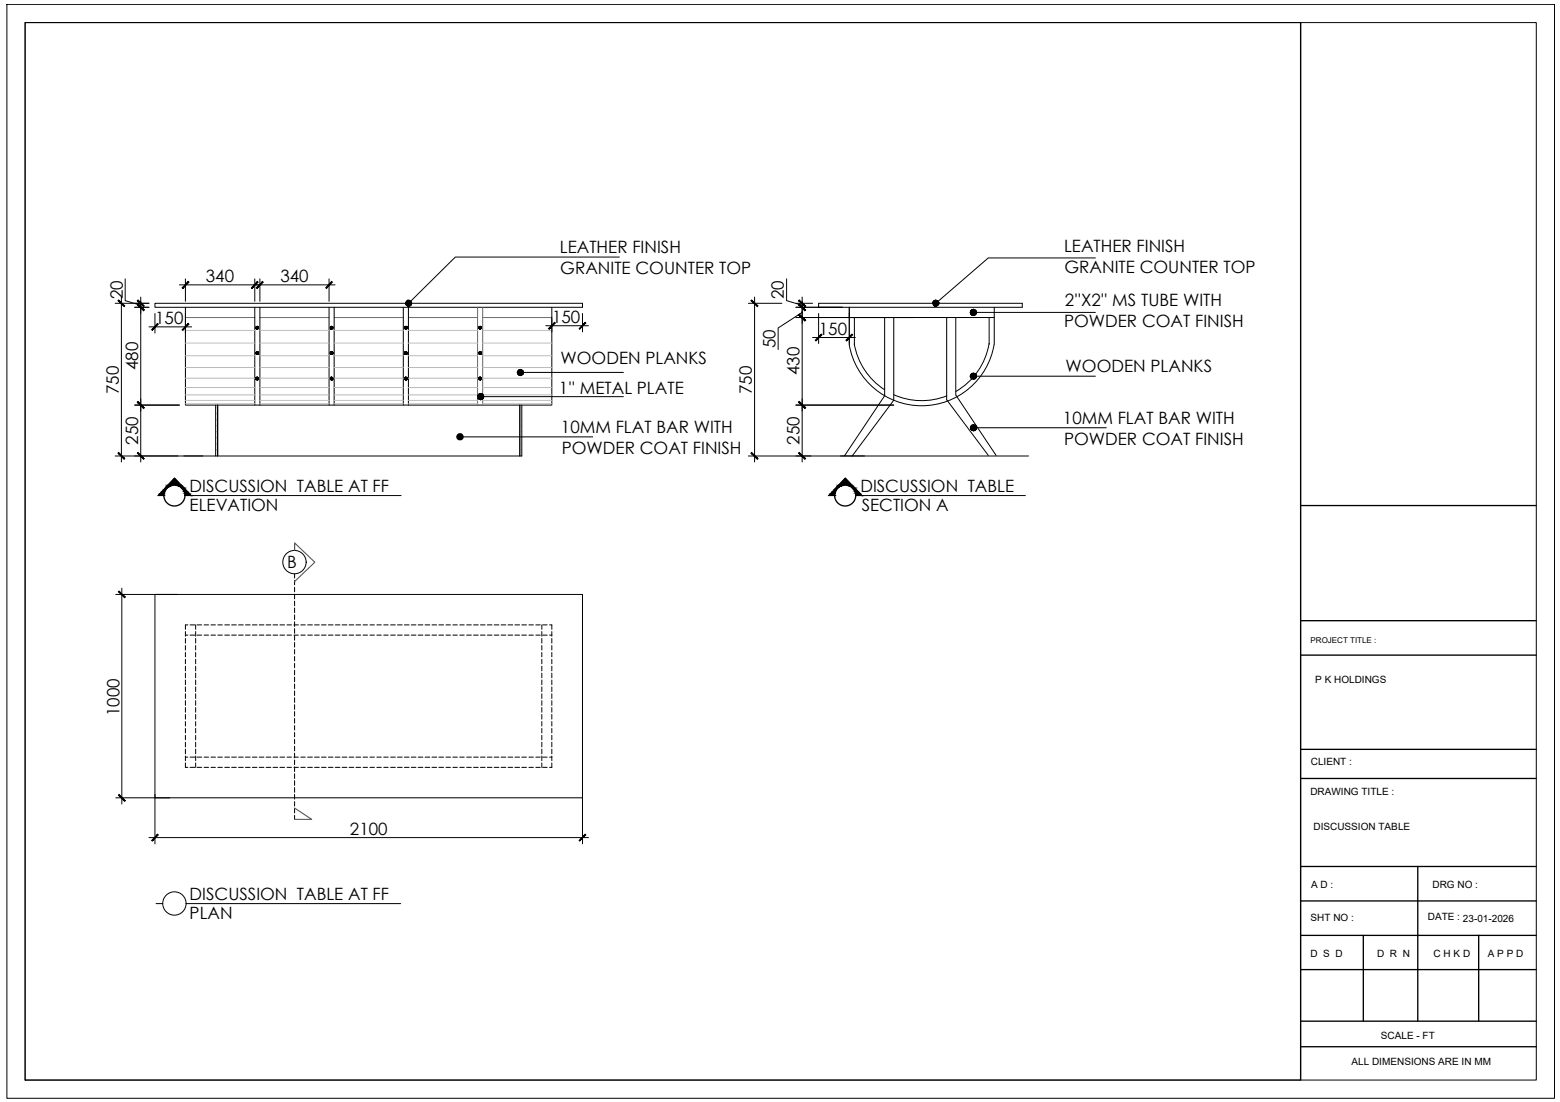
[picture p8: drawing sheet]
<svg xmlns="http://www.w3.org/2000/svg" width="297mm" height="210mm" viewBox="0 0 297 210" stroke-linecap="round" stroke-linejoin="round" font-family="sans-serif">
<g fill="none" stroke="#000" stroke-width=".19">
<path d="M29.5 57.8h81.4v.7h-81.4zM35.3 58.5v18.7h69.8v-18.7M48.5 58.5v18.7M49.5 58.5v18.7M62.7 58.5v18.7M63.6 58.5v18.7M76.8 58.5v18.7M77.8 58.5v18.7M155.9 57.8h38.7v.7h-38.7zM161.7 58.5v7.2M189.3 58.5v7.1a14 14 0 0 1-13.8 11.7 14 14 0 0 1-13.8-11.7M41.1 77.2v9.7"/>
<path d="M99 77.2v9.7M99.4 77.2v9.7h-64.4M161.5 60.5h27.8M162.7 65.5a13 13 0 0 0 5.7 8.7M162.7 60.5v5.2M168.4 60.5v14.9l-7.6 11.5M170.2 60.5v15.7l-7.9 10.7M170.2 75.2a13 13 0 0 0 10 .2M180.3 60.5v15.6l7.9 10.6M182 60.5v14.8M182 75.3l7.7 11.4M188.3 65.4a13 13 0 0 1-6.3 9.2"/>
<path d="M188.3 60.5v5.1M41.4 86.9v-9.7v9.7M160 86.9h35.8M29.5 113.2h81.4v38.8h-81.4zM35.8 119h-.5v.9M36.2 119h.9M37.3 119v.9M37.5 119h.9M38.9 119h.8M40.2 119h.8M41.5 119h.8M42.8 119h.9"/>
<path d="M44.1 119h.9M45.4 119h.9M46.7 119h.9M48 119h.9M49.4 119h.8M50.7 119h.9M52 119h.9M53.3 119h.9M54.7 119h.8M56 119h.8M56.1 109.3v.8M56.1 110.6v.8"/>
<path d="M56.1 111.9v.8M56.1 113.2v.9M56.1 114.5v.9M56.1 115.8v.9M56.1 117.1v.9M56.1 118.4v.9M56.1 119.7v.9M57.3 119h.8M58.6 119h.9M59.9 119h.9M61.2 119h.9M62.5 119h.9"/>
<path d="M63.8 119h.9M65.2 119h.8M66.5 119h.9M67.8 119h.9M69.1 119h.9M70.4 119h.9M71.8 119h.8M73.1 119h.8M74.4 119h.9M75.7 119h.9M77 119h.9M78.3 119h.9"/>
<path d="M79.6 119h.9M80.9 119h.9M82.3 119h.8M83.6 119h.9M84.9 119h.9M86.2 119h.9M87.5 119h.9M88.9 119h.8M90.2 119h.9M91.5 119h.9M92.8 119h.9M94.1 119h.9"/>
<path d="M95.4 119h.9M96.7 119h.9M98 119h.9M99.4 119h.8M100.7 119h.9M102 119h.9M103.2 119v.9M103.3 119h.9M104.6 119h.5v.9M35.3 120.3v.9M35.3 121.6v.9M35.3 123v.8"/>
<path d="M35.3 124.3v.8M35.3 125.6v.8M35.3 126.9v.9M35.3 128.2v.9M35.3 129.5v.9M35.3 130.8v.9M35.3 132.2v.8M35.3 133.5v.9M35.3 134.8v.9M35.3 136.1v.9M35.3 137.4v.9M35.3 138.8v.8"/>
<path d="M35.3 121h.5M36.2 121h.9M37.3 120.3v.9M37.3 121.6v.9M37.3 123v.8M37.3 124.3v.8M37.3 125.6v.8M37.3 126.9v.9M37.3 128.2v.9M37.3 129.5v.9M37.3 130.8v.9M37.3 132.2v.8"/>
<path d="M37.3 133.5v.9M37.3 134.8v.9M37.3 136.1v.9M37.3 137.4v.9M37.3 138.8v.8M37.5 121h.9M38.9 121h.8M40.2 121h.8M41.5 121h.8M42.8 121h.9M44.1 121h.9M45.4 121h.9"/>
<path d="M46.7 121h.9M48 121h.9M49.4 121h.8M50.7 121h.9M52 121h.9M53.3 121h.9M54.7 121h.8M56 121h.8M56.1 121.1v.8M56.1 122.4v.9M56.1 123.7v.9M56.1 125v.9"/>
<path d="M56.1 126.4v.8M56.1 127.7v.9M56.1 129v.9M56.1 130.3v.9M56.1 131.6v.9M56.1 132.9v.9M56.1 134.2v.9M56.1 135.5v.9M56.1 136.8v.9M56.1 138.2v.9M56.1 139.5v.9M57.3 121h.8"/>
<path d="M58.6 121h.9M59.9 121h.9M61.2 121h.9M62.5 121h.9M63.8 121h.9M65.2 121h.8M66.5 121h.9M67.8 121h.9M69.1 121h.9M70.4 121h.9M71.8 121h.8M73.1 121h.8"/>
<path d="M74.4 121h.9M75.7 121h.9M77 121h.9M78.3 121h.9M79.6 121h.9M80.9 121h.9M82.3 121h.8M83.6 121h.9M84.9 121h.9M86.2 121h.9M87.5 121h.9M88.9 121h.8"/>
<path d="M90.2 121h.9M91.5 121h.9M92.8 121h.9M94.1 121h.9M95.4 121h.9M96.7 121h.9M98 121h.9M99.4 121h.8M100.7 121h.9M102 121h.9M103.2 120.3v.9M103.2 121.6v.9"/>
<path d="M103.2 123v.8M103.2 124.3v.8M103.2 125.6v.8M103.2 126.9v.9M103.2 128.2v.9M103.2 129.5v.9M103.2 130.8v.9M103.2 132.2v.8M103.2 133.5v.9M103.2 134.8v.9M103.2 136.1v.9M103.2 137.4v.9"/>
<path d="M103.2 138.8v.8M103.3 121h.9M104.6 121h.5M105.1 120.3v.9M105.1 121.6v.9M105.1 123v.8M105.1 124.3v.8M105.1 125.6v.8M105.1 126.9v.9M105.1 128.2v.9M105.1 129.5v.9M105.1 130.8v.9"/>
<path d="M105.1 132.2v.8M105.1 133.5v.9M105.1 134.8v.9M105.1 136.1v.9M105.1 137.4v.9M105.1 138.8v.8M35.3 140.1v.8M35.3 141.4v.9M35.3 142.7v.9M35.3 144v.9M35.3 145.3v.9h.5M35.3 144.2h.5"/>
<path d="M36.2 146.2h.9M36.2 144.2h.9M37.3 140.1v.8M37.3 141.4v.9M37.3 142.7v.9M37.3 144v.9M37.3 145.3v.9M37.5 146.2h.9M37.5 144.2h.9M38.9 146.2h.8M38.9 144.2h.8M40.2 146.2h.8"/>
<path d="M40.2 144.2h.8M41.5 146.2h.8M41.5 144.2h.8M42.8 146.2h.9M42.8 144.2h.9M44.1 146.2h.9M44.1 144.2h.9M45.4 146.2h.9M45.4 144.2h.9M46.7 146.2h.9M46.7 144.2h.9M48 146.2h.9"/>
<path d="M48 144.2h.9M49.4 146.2h.8M49.4 144.2h.8M50.7 146.2h.9M50.7 144.2h.9M52 146.2h.9M52 144.2h.9M53.3 146.2h.9M53.3 144.2h.9M54.7 146.2h.8M54.7 144.2h.8M56 146.2h.8"/>
<path d="M56 144.2h.8M56.1 140.8v.9M56.1 142.1v.9M56.1 143.5v.8M56.1 144.8v.9M56.1 146.1v.9M56.1 147.4v.9M56.1 148.7v.9M56.1 150v.9M56.1 151.3v.9M56.1 152.7v.8M56.1 154v.8"/>
<path d="M56.1 155.3v.8M57.3 146.2h.8M57.3 144.2h.8M58.6 146.2h.9M58.6 144.2h.9M59.9 146.2h.9M59.9 144.2h.9M61.2 146.2h.9M61.2 144.2h.9M62.5 146.2h.9M62.5 144.2h.9M63.8 146.2h.9"/>
<path d="M63.8 144.2h.9M65.2 146.2h.8M65.2 144.2h.8M66.5 146.2h.9M66.5 144.2h.9M67.8 146.2h.9M67.8 144.2h.9M69.1 146.2h.9M69.1 144.2h.9M70.4 146.2h.9M70.4 144.2h.9M71.8 146.2h.8"/>
<path d="M71.8 144.2h.8M73.1 146.2h.8M73.1 144.2h.8M74.4 146.2h.9M74.4 144.2h.9M75.7 146.2h.9M75.7 144.2h.9M77 146.2h.9M77 144.2h.9M78.3 146.2h.9M78.3 144.2h.9M79.6 146.2h.9"/>
<path d="M79.6 144.2h.9M80.9 146.2h.9M80.9 144.2h.9M82.3 146.2h.8M82.3 144.2h.8M83.6 146.2h.9M83.6 144.2h.9M84.9 146.2h.9M84.9 144.2h.9M86.2 146.2h.9M86.2 144.2h.9M87.5 146.2h.9"/>
<path d="M87.5 144.2h.9M88.9 146.2h.8M88.9 144.2h.8M90.2 146.2h.9M90.2 144.2h.9M91.5 146.2h.9M91.5 144.2h.9M92.8 146.2h.9M92.8 144.2h.9M94.1 146.2h.9M94.1 144.2h.9M95.4 146.2h.9"/>
<path d="M95.4 144.2h.9M96.7 146.2h.9M96.7 144.2h.9M98 146.2h.9M98 144.2h.9M99.4 146.2h.8M99.4 144.2h.8M100.7 146.2h.9M100.7 144.2h.9M102 146.2h.9M102 144.2h.9M103.2 140.1v.8"/>
<path d="M103.2 141.4v.9M103.2 142.7v.9M103.2 144v.9M103.2 145.3v.9M103.3 146.2h.9M103.3 144.2h.9M104.6 144.2h.5M105.1 140.1v.8M105.1 141.4v.9M105.1 142.7v.9M105.1 144v.9M105.1 145.3v.9h-.5"/>
</g>
<!-- layer: CEILING -->
<path d="M90.9 58.5v18.7M91.9 58.5v18.7M35.3 60.5h13.2M49.5 60.5h13.2M63.6 60.5h13.2M77.8 60.5h13.1M91.9 60.5h13.2" fill="none" stroke="#6e6e6e" stroke-width=".19"/>
<!-- layer: Hatch-1 -->
<g fill="none" stroke="#000" stroke-width=".19">
<path d="M48.7 62.4l.3-.2zM48.7 72.2l.2 .1-.2-.1M48.7 72.1l.2 .2M48.7 72.1l.3 .2M48.7 67.3l.2 .2M48.7 67.3l.3 .2zM48.7 67.2l.3 .3M48.8 62.5l.3-.3zM48.8 62.5l.3-.3-.3 .4M48.8 72.2l.1 .1-.1-.1M48.8 72l.3 .3zM48.8 72l.3 .3"/>
<path d="M48.8 67.3l.1 .2-.1-.1M48.8 67.2l.3 .3-.3-.3M48.8 67.2l.3 .3M48.8 72.2l.1 .1M48.8 62.3l.1-.1-.1 .1M48.8 71.9l.3 .3M48.8 67.1l.4 .3-.4-.3 .3 .4M48.9 62.6l.3-.3-.3 .3M48.9 71.9l.3 .3-.3-.3M48.9 67.1l.3 .3-.3-.3M48.9 62.2l-.1 .1zM48.9 71.9l.3 .3"/>
<path d="M48.9 67l.3 .4M48.9 62.2l-.2 .1M48.9 71.9l.3 .3-.2-.3M48.9 67l.3 .3M49 62.6l.2-.2-.2 .2M49 67l.2 .3-.2-.3M49 62.2l-.3 .3M49 71.9l.2 .1M49.1 62.6l.1-.1zM49.1 67l.1 .2M49.1 71.9l.1 .1-.1-.1M49.1 71.9h.1"/>
<path d="M49.1 62.2l-.3 .4zM49.1 62.6h.1M49.1 67.1h.1M49.2 62.3l-.3 .3M49.2 62.4l-.3 .2M62.9 62.5l.4-.3-.4 .4M62.9 72.2l.1 .1M62.9 72.2l.2 .1M62.9 72.1l.3 .2-.3-.2M62.9 72l.3 .3M62.9 67.3l.2 .2M62.9 67.3l.3 .2"/>
<path d="M62.9 67.2l.3 .3-.3-.3M62.9 62.3l.1-.1-.1 .1M62.9 71.9l.4 .3M62.9 67.4l.1 .1M62.9 67.1l.3 .4M63 71.9l.4 .3M63 67.1l.3 .3zM63 67l.3 .4M63 72.3h.1M63 62.2l-.1 .1M63 62.6l.4-.3-.3 .3M63 71.9l.4 .3-.3-.3"/>
<path d="M63.1 62.2l-.2 .3 .3-.3M63.1 67l.3 .3-.4-.3M63.1 71.9l.3 .2-.2-.2M63.1 67l.3 .3M63.2 62.6l.2-.2-.2 .2M63.2 67l.2 .2M63.2 71.9l.1 .1M63.2 67l.2 .2-.2-.2M63.2 62.2l-.3 .3M63.2 71.9h.1M63.3 62.2l-.4 .4zM63.3 62.6h-.1"/>
<path d="M63.3 67.1h.1M63.3 62.5l-.1 .1 .2-.1M63.3 72.3l-.4-.4 .3 .4M63.3 67.4l-.3-.4 .4 .4M63.4 62.3l-.4 .3M63.4 62.4l-.3 .2M77 62.3l.2-.1-.2 .1M77 62.5l.4-.3-.4 .4M77 72.2l.2 .1M77 72.1l.3 .2-.3-.1M77 72.1l.3 .2M77 72l.3 .3z"/>
<path d="M77 72l.4 .3zM77 67.4l.2 .1M77 67.3l.3 .2-.3-.2M77 67.3l.3 .2zM77 67.2l.3 .3M77 67.2l.4 .3M77 67.1l.4 .4zM77.1 62.3h.1M77.1 62.6l.4-.3-.4 .3M77.1 71.9l.3 .4M77.1 67.4h.1M77.1 67.1l.3 .4"/>
<path d="M77.1 72l.3 .3M77.1 72.3h.1M77.1 71.9l.4 .4M77.1 67.1l.4 .3zM77.1 67l.4 .4M77.2 62.2l-.2 .1M77.2 71.9l.3 .3M77.2 67l.3 .3M77.3 62.2l-.3 .2zM77.3 62.6l.2-.2-.2 .2M77.3 71.9l.2 .3M77.3 67l.2 .3-.2-.3"/>
<path d="M77.3 62.2l-.3 .3M77.3 71.9l.2 .2-.2-.2M77.3 62.6l.2-.1-.1 .1M77.3 67l.2 .2M77.3 67l.2 .2-.2-.2M77.4 62.2l-.3 .4 .3-.4M77.4 71.9l.1 .1M77.4 67l.1 .1M77.4 62.6h.1M77.4 71.9h.1M77.4 67.1h.1M77.5 62.3l-.4 .3"/>
<path d="M77.5 62.4l-.3 .2M91.2 72.2l.2 .1M91.2 72.1l.2 .2M91.2 72.1l.3 .2M91.2 72l.3 .3-.3-.3M91.2 72l.3 .3M91.2 67.3l.1 .2M91.2 67.3l.2 .2M91.2 67.2l.3 .3M91.2 62.6l.4-.4-.4 .4M91.2 72.2l.1 .1M91.2 72l.4 .3-.4-.3"/>
<path d="M91.2 72l.4 .3M91.2 67.4l.1 .1-.1-.1M91.2 67.1l.4 .4zM91.2 67.1l.4 .4M91.2 67.4l.1 .1M91.3 72l.3 .3M91.3 71.9l.3 .3zM91.3 67.1l.3 .3zM91.3 67l.3 .4M91.3 62.2l-.1 .1M91.3 72.3l-.1-.1 .2 .1M91.3 67l.4 .4z"/>
<path d="M91.4 62.2l-.2 .1M91.4 62.6l.3-.3zM91.4 71.9l.3 .3zM91.4 67l.3 .3-.3-.3M91.4 62.2l-.2 .2 .2-.2M91.4 71.9l.3 .3-.3-.3 .3 .2-.3-.2 .3 .2-.3-.2 .3 .2-.3-.2 .3 .2-.3-.2 .3 .2-.3-.2 .3 .2-.2-.2 .1 .1M91.4 67.5l-.2-.3 .2 .3M91.4 67l.3 .3M91.4 62.6l.3-.2zM91.4 67l.3 .3zM91.5 62.2l-.3 .3M91.5 62.6l.2-.1z"/>
<path d="M91.5 67l.2 .2M91.5 67l.2 .2-.1-.2M91.6 62.2l-.4 .4M91.6 67.1h.1M91.6 62.3l-.3 .3M91.6 62.6h.1M91.7 62.3l-.4 .3 .4-.3M91.7 62.4l-.3 .2M91.7 72.2l-.4-.3 .4 .3M91.7 62.6h-.1"/>
<circle cx="49" cy="62.4" r=".23"/>
<circle cx="49" cy="67.2" r=".23"/>
<circle cx="49" cy="72.1" r=".23"/>
<circle cx="63.1" cy="62.4" r=".23"/>
<circle cx="63.1" cy="72.1" r=".23"/>
<circle cx="63.1" cy="67.2" r=".23"/>
<circle cx="77.3" cy="62.4" r=".23"/>
<circle cx="77.3" cy="67.2" r=".23"/>
<circle cx="77.3" cy="72.1" r=".23"/>
<circle cx="91.4" cy="72.1" r=".23"/>
<circle cx="91.4" cy="67.2" r=".23"/>
<circle cx="91.4" cy="62.4" r=".23"/>
</g>
<!-- layer: CEILING -->
<g fill="none" stroke="#bababa" stroke-width=".19">
<path d="M35.3 76.9h13.2M35.3 76.3h13.2M35.3 75.2h13.2M35.3 73.8h13.2M35.3 72h13.2M35.3 70h13.2M35.3 67.8h13.2M35.3 65.3h13.2M35.3 62.9h13.2M41.1 77.7h.3M41.1 78.8h.3M41.1 80h.3"/>
<path d="M49.5 76.9h13.2M49.5 76.3h13.2M49.5 75.2h13.2M49.5 73.8h13.2M49.5 72h13.2M49.5 70h13.2M49.5 67.8h13.2M49.5 65.3h13.2M49.5 62.9h13.2M63.6 76.9h13.2M63.6 76.3h13.2M63.6 75.2h13.2"/>
<path d="M63.6 73.8h13.2M63.6 72h13.2M63.6 70h13.2M63.6 67.8h13.2M63.6 65.3h13.2M63.6 62.9h13.2M77.8 76.9h13.1M77.8 76.3h13.1M77.8 75.2h13.1M77.8 73.8h13.1M77.8 72h13.1M77.8 70h13.1"/>
<path d="M77.8 67.8h13.1M77.8 65.3h13.1M77.8 62.9h13.1M91.9 76.9h13.2M91.9 76.3h13.2M91.9 75.2h13.2M91.9 73.8h13.2M91.9 72h13.2M91.9 70h13.2M91.9 67.8h13.2M91.9 65.3h13.2M91.9 62.9h13.2"/>
<path d="M99 77.7h.4M99 78.8h.4M99 80h.4M41.1 81.1h.3M41.1 82.2h.3M41.1 83.4h.3M41.1 84.5h.3M41.1 85.7h.3M99 81.1h.4M99 82.2h.4M99 83.4h.4M99 84.5h.4"/>
<path d="M99 85.7h.4"/>
</g>
<g fill="none" stroke="#000" stroke-width=".19">
<path d="M21.9 57.8h6.5M23.1 56.6v31.4M23.8 53.1v4.2l3 .9M25.7 58.5h2.7M26.8 56.6v31.4M29.5 59.7v3.7M34.2 54.3h29.6M35.3 53.1v4.3M35.3 59.7v3.7M48.5 53.1v4.3M49.5 53.1v4.3M62.7 53.1v4.3"/>
<path d="M110.9 59.7v3.5M142.5 57.8h6.4M143.7 56.6v31.4M149.8 53.1v4.2l2.9 .9M151.6 57.8h3.1M151.6 58.5h8.8M152.7 59.5l-4.5 3v4.1M152.7 56.6v31.4M155.9 59.7v5.7M161.7 59.7v5.7M25.7 77.2h8.5M28.4 62.3h8.1"/>
<path d="M103.9 62h8.2M105.1 60.6v2.6M151.6 77.2h18.6M151.6 60.5h22.3M154.7 64.3h8.2M21.9 86.9h16.7M142.5 86.9h22.1M22.1 113.2h11.7M23.2 112v41.1M22.1 152h10.2M28.4 159.5h83.7M29.5 151.3v9.4"/>
<path d="M110.9 149.8v10.9"/>
</g>
<!-- layer: 0 -->
<g fill="#000" stroke="#000" stroke-width=".19">
<path d="M22.5 57.3l1.1 1.1 .1-.1zM22.6 57.1l1.1 1.2-1.2-1z"/>
<path d="M26.2 57.3l1.2 1-1.1-1.2zM26.2 57.3l1.2 1-.1 .1z"/>
<path d="M26.2 58l1.1 1.2 .1-.2zM26.2 58l.1-.1 1.1 1.1z"/>
<path d="M26.2 58l1.1 1.2 .1-.2zM26.2 58l.1-.1 1.1 1.1z"/>
<path d="M35.9 53.6l-1.1 1.3 1.2-1.2zM35.9 53.6l-1.1 1.3-.1-.1z"/>
<path d="M49 53.6l-1.1 1.2 .1 .1zM49 53.6l.1 .1-1.1 1.2z"/>
<path d="M50 53.6l-1.1 1.3 1.2-1.2zM50 53.6l-1.1 1.3-.1-.1z"/>
<path d="M63.2 53.6l-1.2 1.2 .1 .1zM63.2 53.6l.1 .1-1.2 1.2z"/>
<path d="M77.4 58.2l.3 .1 .1-.5zM77.8 57.8l.2 .5h-.3zM77.8 57.8l.2 .5 .2-.1z"/>
<path d="M77.4 57.3l-.1 .3 .5 .2zM77.3 57.6l.5 .2-.5 .1zM77.3 57.9l.1 .3 .4-.4z"/>
<path d="M77.8 57.8l.4 .4 .2-.3zM77.8 57.8l.6-.2v.3zM77.8 57.8l.6-.2-.2-.3z"/>
<path d="M78 57.2l-.2 .6 .4-.5zM77.7 57.2h.3l-.2 .6zM77.4 57.3l.4 .5-.1-.6z"/>
<path d="M143 57.3l1.2 1.1 .1-.1zM143 57.3l.1-.2 1.2 1.2z"/>
<path d="M152.2 57.9l-.1 .1 1.3 1zM152.1 58l1.3 1-.2 .2z"/>
<path d="M152.2 57.1l-.1 .2 1.3 1zM152.1 57.3l1.3 1-.2 .1z"/>
<path d="M152.1 58l1.1 1.2 .2-.2zM152.1 58l.1-.1 1.2 1.1z"/>
<path d="M177.8 58.2l.2 .1 .2-.5zM178.2 57.8l.1 .5h-.3zM178.2 57.8l.1 .5 .3-.1z"/>
<path d="M177.8 57.3l-.2 .3 .6 .2zM177.6 57.6l.6 .2-.6 .1zM177.6 57.9l.2 .3 .4-.4z"/>
<path d="M178.2 57.8l.4 .4 .1-.3zM178.2 57.8l.6-.2-.1 .3zM178.2 57.8l.6-.2-.2-.2z"/>
<path d="M178.4 57.2l-.2 .6 .4-.4zM178.1 57.2h.3l-.2 .6zM177.8 57.3l.4 .5-.1-.6z"/>
<path d="M184.7 59.5l.1 .3 .5-.3zM184.8 59.8l.5-.3-.3 .5zM185.3 59.5l-.3 .5 .3 .1z"/>
<path d="M185 59l.3 .5v-.6zM185 59l.3 .5-.5-.3zM184.8 59.2l-.1 .3h.6z"/>
<path d="M185.3 59.5h.6l-.1-.3zM185.6 59l.2 .2-.5 .3zM185.3 58.9v.6l.3-.5z"/>
<path d="M26.2 76.6l1.2 1.1-1.1-1.2zM26.2 76.6l1.2 1.1-.1 .1z"/>
<path d="M26.2 76.6l1.1 1.2 .1-.1zM26.2 76.6l.1-.1 1.1 1.2z"/>
<path d="M30 61.6l-1 1.3 1.1-1.1zM30 61.6l-1 1.3-.1-.1z"/>
<path d="M34.7 62.8l.1 .1 1.1-1.3zM35.9 61.6l.1 .2-1.2 1.1z"/>
<path d="M91 75.6v.2l.5-.2zM91 75.8l.5-.2-.3 .5zM91.5 75.6l-.3 .5h.3z"/>
<path d="M91.5 75.6v.5h.3zM91.5 75.6l.5 .2-.2 .3zM91.5 75.6l.5 .2 .1-.2z"/>
<path d="M91.2 75l.3 .6v-.6zM91.2 75l.3 .6-.5-.3zM91 75.3v.3h.5z"/>
<path d="M91.5 75.6h.6l-.1-.3zM91.8 75l.2 .3-.5 .3zM91.5 75v.6l.3-.6z"/>
<path d="M98.5 70.9l.1 .3 .5-.3zM98.6 71.2l.5-.3-.3 .5zM99.1 70.9l-.3 .5 .3 .1z"/>
<path d="M99.1 70.9v.6l.3-.1zM99.1 70.9l.5 .3-.2 .2zM99.1 70.9l.5 .3 .1-.3z"/>
<path d="M98.8 70.5l.3 .4v-.5zM98.8 70.5l.3 .4-.5-.2zM98.6 70.7l-.1 .2h.6z"/>
<path d="M99.1 70.9h.6l-.1-.2zM99.4 70.5l.2 .2-.5 .2zM99.1 70.4v.5l.3-.4z"/>
<path d="M105.6 61.4l-1 1.3 1.1-1.2zM105.6 61.4l-1 1.3-.2-.1z"/>
<path d="M111.4 61.4l-1.1 1.2 .1 .1zM111.4 61.4l.1 .1-1.1 1.2z"/>
<path d="M152.2 76.5l-.1 .1 1.3 1.1zM152.1 76.6l1.3 1.1-.2 .1z"/>
<path d="M152.1 60l1.1 1.1 .2-.1zM152.1 60l.1-.2 1.2 1.2z"/>
<path d="M152.1 60l1.1 1.1 .2-.1zM152.1 60l.1-.2 1.2 1.2z"/>
<path d="M152.1 76.6l1.1 1.2 .2-.1zM152.1 76.6l.1-.1 1.2 1.2z"/>
<path d="M156.4 63.7l-1 1.2 1.1-1.1zM156.4 63.7l-1 1.2-.2-.1z"/>
<path d="M162.2 63.7l-1.1 1.1 .1 .1zM162.2 63.7l.1 .1-1.1 1.1z"/>
<path d="M184.7 71.7l.1 .3 .5-.3zM184.8 72l.5-.3-.3 .5zM185.3 71.7l-.3 .5h.3z"/>
<path d="M185.3 59.5v.6l.3-.1zM185.3 59.5l.5 .3-.2 .2zM185.3 59.5l.5 .3 .1-.3z"/>
<path d="M185.3 71.7v.5h.3zM185.3 71.7l.5 .3-.2 .2zM185.3 71.7l.5 .3 .1-.3z"/>
<path d="M185 71.1l.3 .6v-.6zM185 71.1l.3 .6-.5-.3zM184.8 71.4l-.1 .3h.6z"/>
<path d="M185.3 71.7h.6l-.1-.3zM185.6 71.1l.2 .3-.5 .3zM185.3 71.1v.6l.3-.6z"/>
<path d="M22.6 86.2l-.1 .1 1.2 1.1zM22.5 86.3l1.2 1.1-.1 .1z"/>
<path d="M26.2 86.3l1.2 1.1-1.1-1.2zM26.2 86.3l1.2 1.1-.1 .1z"/>
<path d="M87 83.2l.1 .3 .5-.3zM87.1 83.5l.5-.3-.3 .5zM87.6 83.2l-.3 .5 .3 .1z"/>
<path d="M87.6 83.2v.6l.3-.1zM87.6 83.2l.5 .3-.2 .2zM87.6 83.2l.5 .3 .1-.3z"/>
<path d="M87.3 82.7l.3 .5v-.6zM87.3 82.7l.3 .5-.5-.3zM87.1 82.9l-.1 .3h.6z"/>
<path d="M87.6 83.2h.6l-.1-.3zM87.9 82.7l.2 .2-.5 .3zM87.6 82.6v.6l.3-.5z"/>
<path d="M143 86.3l1.3 1.1-1.2-1.2zM143 86.3l1.3 1.1-.1 .1z"/>
<path d="M152.2 86.2l-.1 .1 1.3 1.1zM152.1 86.3l1.3 1.1-.2 .1z"/>
<path d="M184.8 81.5l.1 .3 .5-.3zM184.9 81.8l.5-.3-.3 .5zM185.4 81.5l-.3 .5 .3 .1z"/>
<path d="M185.4 81.5v.6l.3-.1zM185.4 81.5l.5 .3-.2 .2zM185.4 81.5l.5 .3v-.3z"/>
<path d="M185.1 81l.3 .5v-.6zM185.1 81l.3 .5-.5-.3zM184.9 81.2l-.1 .3h.6z"/>
<path d="M185.4 81.5h.5v-.3zM185.7 81l.2 .2-.5 .3zM185.4 80.9v.6l.3-.5z"/>
<path d="M22.6 112.7l1.1 1.2 .1-.2zM22.6 112.7l.1-.1 1.1 1.1z"/>
<path d="M22.7 151.3l-.1 .2 1.2 1zM22.6 151.5l1.2 1-.1 .1z"/>
<path d="M30 158.9l-1 1.3 1.1-1.2zM30 158.9l-1 1.3-.1-.1z"/>
<path d="M111.4 158.9l-1.1 1.2 .1 .1zM111.4 158.9l.1 .1-1.1 1.2z"/>
</g>
<path d="M117.9 49h-31.2l-8.5 8.3M185.9 59.5h22.7M208.6 49.1h-20.4l-9.6 8.3M92.1 75.6h26.6M99.7 70.9h19M185.9 71.7h22.7M88.2 83.2h24.7M185.9 81.5h24.8" fill="none" stroke="#000" stroke-width=".19"/>
<!-- layer: DIM -->
<path d="M56.1 104.8v-1.4l3.8 3.7-3.8 3.7M56.1 153.9l3.3 2.2h-3.3" fill="none" stroke="#595959" stroke-width=".21"/>
<!-- layer: Interior -->
<g fill="none" stroke="#000" stroke-width=".19">
<path d="M30.1 94.4h1.1M35.5 94.4h40.9M157.8 94.4h1.2M163.2 94.4h32M56.1 103.6v1.2M29.7 172.1h1.3M35.5 172.1h40.8"/>
<circle cx="56.1" cy="107.1" r="2.22"/>
<circle cx="33.2" cy="172.1" r="2.22"/>
</g>
<!-- layer: 0.10 -->
<g fill="none" stroke="#000" stroke-width=".25">
<path d="M30.1 94.4l3.1-3.3 3.2 3.3M157.8 94.4l3.2-3.3 3.1 3.3"/>
<circle cx="33.2" cy="94.4" r="2.01"/>
<circle cx="160.9" cy="94.4" r="2.01"/>
</g>
<g fill="#000" stroke="#000" stroke-width=".19">
<path d="M33.2 91.1l1.3 1.3h-2.5zM161 91.1l1.2 1.3h-2.5z"/>
<path d="M30.5 94l.7 .4 .1-.4zM30.5 94l.7 .4h-1.1z"/>
<path d="M30.8 93.7l.5 .3 .1-.3zM30.8 93.7l.5 .3h-.8z"/>
<path d="M31.1 93.3l.3 .4 .1-.4zM31.1 93.3l.3 .4h-.6z"/>
<path d="M31.4 93l.1 .3 .3-.3zM31.4 93l.1 .3h-.4z"/>
<path d="M31.6 92.8l.2 .2 .2-.2zM31.6 92.8l.2 .2h-.4z"/>
<path d="M31.8 92.6l.2 .2 .3-.2zM31.6 92.8l.2-.2 .2 .2z"/>
<path d="M31.9 92.4l.4 .2 .4-.2zM31.9 92.4l.4 .2h-.5z"/>
<path d="M32 92.4h1.1zM31.9 92.4h.8z"/>
<path d="M33.4 92.4h1.1zM33.4 92.4h1.1z"/>
<path d="M33.8 92.4l.9 .2-.2-.2zM33.8 92.4l.9 .2h-.6z"/>
<path d="M34.1 92.6l.7 .2-.1-.2zM34.1 92.6l.7 .2z"/>
<path d="M34.5 92.8l.6 .2-.3-.2zM34.5 92.8l.6 .2h-.4z"/>
<path d="M34.7 93l.6 .3-.2-.3zM34.7 93l.6 .3h-.4z"/>
<path d="M34.9 93.3l.8 .4-.4-.4zM34.9 93.3l.8 .4h-.6z"/>
<path d="M35.1 93.7l.9 .3-.3-.3zM35.1 93.7l.9 .3h-.8z"/>
<path d="M35.2 94l1.2 .4-.4-.4zM35.2 94l1.2 .4h-1.1z"/>
<path d="M158.2 94l.8 .4v-.4zM158.2 94l.8 .4h-1.2z"/>
<path d="M158.5 93.7l.5 .3 .1-.3zM158.5 93.7l.5 .3h-.8z"/>
<path d="M158.8 93.3l.3 .4 .2-.4zM158.8 93.3l.3 .4h-.6z"/>
<path d="M159.1 93l.2 .3 .2-.3zM159.1 93l.2 .3h-.5z"/>
<path d="M159.3 92.8l.2 .2 .2-.2zM159.3 92.8l.2 .2h-.4z"/>
<path d="M159.5 92.6l.2 .2 .4-.2zM159.5 92.6l.2 .2h-.4z"/>
<path d="M159.6 92.4l.5 .2 .3-.2zM159.6 92.4l.5 .2h-.6z"/>
<path d="M159.7 92.4h1.1zM159.6 92.4h.8z"/>
<path d="M161.1 92.4h1.2zM161.1 92.4h1.2z"/>
<path d="M161.5 92.4l.9 .2-.1-.2zM161.5 92.4l.9 .2h-.6z"/>
<path d="M161.8 92.6l.8 .2-.2-.2zM161.8 92.6l.8 .2z"/>
<path d="M162.2 92.8l.6 .2-.2-.2zM162.2 92.8l.6 .2h-.4z"/>
<path d="M162.4 93l.7 .3-.3-.3zM162.4 93l.7 .3h-.5z"/>
<path d="M162.6 93.3l.8 .4-.3-.4zM162.6 93.3l.8 .4h-.6z"/>
<path d="M162.8 93.7l.9 .3-.3-.3zM162.8 93.7l.9 .3h-.8z"/>
<path d="M162.9 94l1.2 .4-.4-.4zM162.9 94l1.2 .4h-1.2z"/>
</g>
<!-- layer: DIM-DET -->
<path d="M1.3 .8h294.7v208.4h-294.7zM4.8 4.3h242.9v201.4h-242.9zM4.8 4.3h287.7v201.4h-287.7z" fill="none" stroke="#000" stroke-width=".19"/>
<!-- layer: 0 -->
<g fill="none" stroke="#000" stroke-width=".25">
<path d="M247.7 4.3v201.4M247.7 96.3h44.8M247.7 118.2h44.8M247.7 124.8h44.8M247.7 142.7h44.8M247.7 148.3h44.8M247.7 165h44.8M247.7 171.6h44.8M247.7 178.2h44.8M259.6 178.2v16.3M270 165v29.5M281.6 178.2v16.3"/>
<path d="M247.7 184.7h44.8M247.7 194.5h44.8M247.7 199.4h44.8"/>
</g>
<g font-size="3.2">
<text x="39.2" y="53.8">340</text>
<text x="53.4" y="53.8">340</text>
<text x="106.6" y="48.2">LEATHER FINISH</text>
<text x="106.7" y="52.1">GRANITE COUNTER TOP</text>
<text x="202.6" y="48.1">LEATHER FINISH</text>
<text x="202.7" y="52">GRANITE COUNTER TOP</text>
<text x="23.4" y="57" transform="rotate(-90 23.4 57)">20</text>
<text x="149.3" y="57" transform="rotate(-90 149.3 57)">20</text>
<text x="202.8" y="58.3">2''X2'' MS TUBE WITH</text>
<text x="29.5" y="61.8">150</text>
<text x="105.1" y="61.6">150</text>
<text x="155.9" y="63.8">150</text>
<text x="202.6" y="62.3">POWDER COAT FINISH</text>
<text x="26.3" y="70.5" transform="rotate(-90 26.3 70.5)">480</text>
<text x="106.7" y="69.3">WOODEN PLANKS</text>
<text x="147.7" y="66.3" transform="rotate(-90 147.7 66.3)">50</text>
<text x="152.2" y="71.5" transform="rotate(-90 152.2 71.5)">430</text>
<text x="202.9" y="70.9">WOODEN PLANKS</text>
<text x="22.6" y="75" transform="rotate(-90 22.6 75)">750</text>
<text x="106.4" y="75">1'' METAL PLATE</text>
<text x="143.2" y="75" transform="rotate(-90 143.2 75)">750</text>
<text x="106.8" y="82.5">10MM FLAT BAR WITH</text>
<text x="202.4" y="80.8">10MM FLAT BAR WITH</text>
<text x="26.3" y="84.7" transform="rotate(-90 26.3 84.7)">250</text>
<text x="107" y="86.4">POWDER COAT FINISH</text>
<text x="152.2" y="84.7" transform="rotate(-90 152.2 84.7)">250</text>
<text x="202.6" y="84.7">POWDER COAT FINISH</text>
<text x="36.1" y="93.8">DISCUSSION TABLE AT FF</text>
<text x="163.8" y="93.8">DISCUSSION TABLE</text>
<text x="36.1" y="97.4">ELEVATION</text>
<text x="164.1" y="97.4">SECTION A</text>
<text x="54.7" y="108.2">B</text>
<text x="22.7" y="136.4" transform="rotate(-90 22.7 136.4)">1000</text>
<text x="66.6" y="159.1">2100</text>
<text x="36.1" y="171.5">DISCUSSION TABLE AT FF</text>
<text x="36.1" y="175">PLAN</text>
</g>
<g font-size="1.9">
<text x="250.4" y="130.1">P K HOLDINGS</text>
<text x="249.6" y="145.7">CLIENT :</text>
<text x="249.5" y="151.4">DRAWING TITLE :</text>
<text x="250.1" y="158.1">DISCUSSION TABLE</text>
<text x="249.6" y="169.1">A D :</text>
<text x="272.8" y="169.1">DRG NO :</text>
<text x="249.6" y="175.4">SHT NO :</text>
<text x="271.9" y="175.3">DATE : 23-01-2026</text>
<text x="249.5" y="182.2">D S D</text>
<text x="262.2" y="182.2">D R N</text>
<text x="273" y="182.2">C H K D</text>
<text x="283.3" y="182.2">A P P D</text>
<text x="262.9" y="197.9">SCALE - FT</text>
<text x="257.3" y="202.8">ALL DIMENSIONS ARE IN MM</text>
</g>
<text font-size="1.5" x="249.6" y="122.4">PROJECT TITLE :</text>
</svg>
